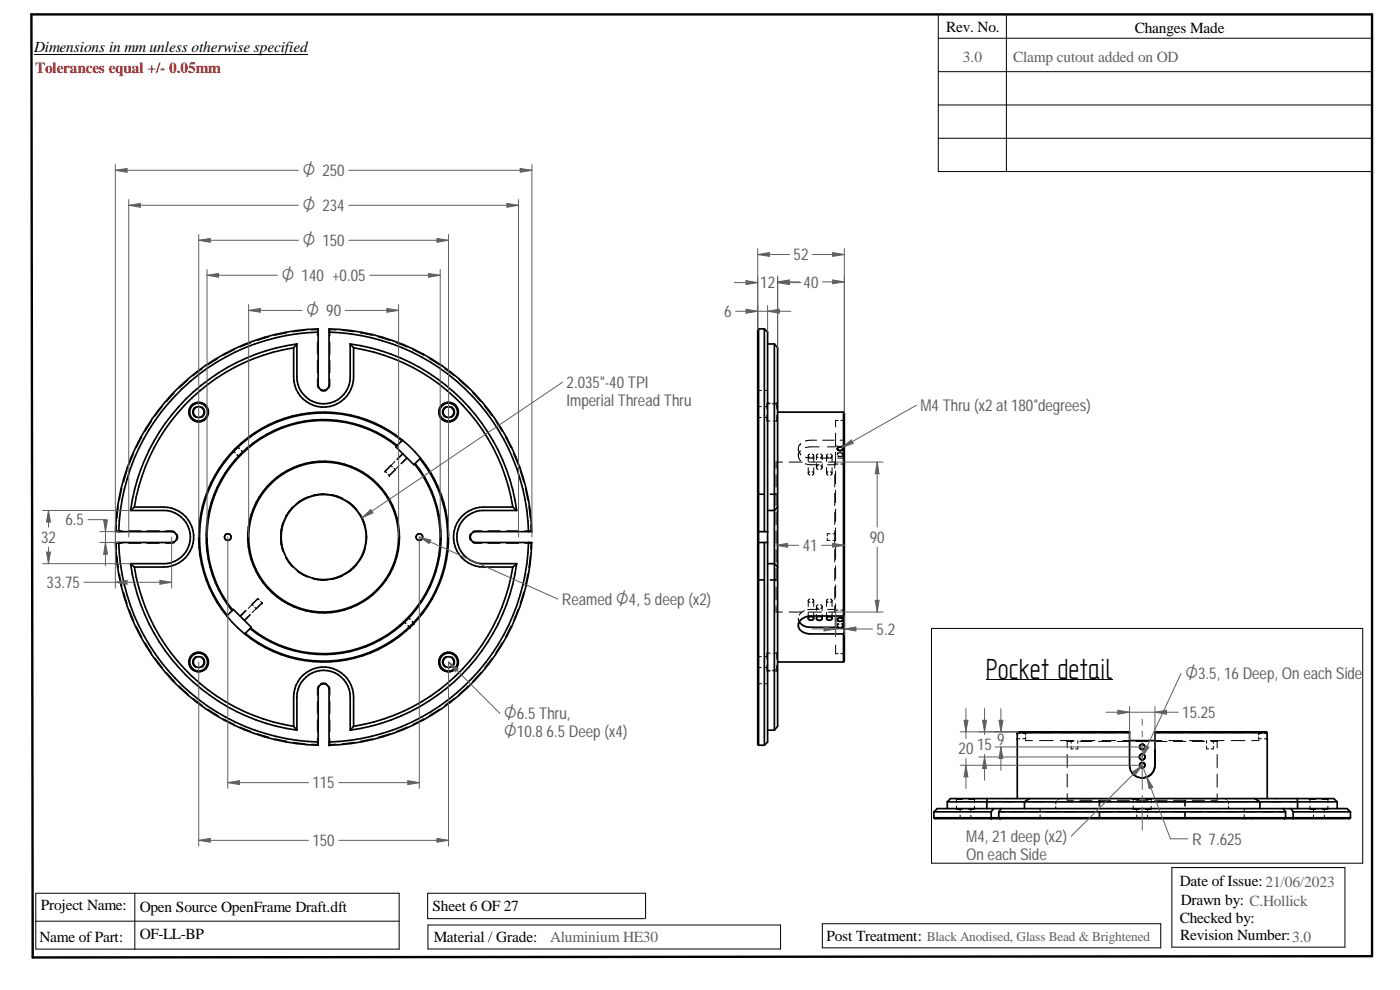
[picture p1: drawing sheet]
<svg xmlns="http://www.w3.org/2000/svg" width="420mm" height="297mm" viewBox="0 0 420 297" stroke-linecap="round" stroke-linejoin="round" font-family="sans-serif">
<path d="M9.4 4.3h402.4v282.6l-402 .4z" fill="none" stroke="#000" stroke-width=".72"/>
<g fill="none" stroke="#000" stroke-width=".3">
<path d="M10.2 16.4h82.2M281.6 11.5h130.2M281.6 4.3v47.2h130.2M302 4.3v47.2M281.6 21.5h130.2M281.6 31.5h130.2M281.6 41.5h130.2M86.1 99.9l-3.6 .7M91.5 99.1l-3.6 .5M95.2 98.9l-1.8 .1M95.2 98.9v1.8M95.3 98.8l-.1 .1"/>
<path d="M95.5 98.7l-.1 .1M98.8 98.7h.1M98.9 98.8l.1 .1M99 98.9v1.9M99 98.9l1.8 .1M102.7 99.1l3.6 .5M108.2 99.9l3.5 .7M52.4 117.8l-2.4 2.7M56.5 114l-2.7 2.5M60.8 110.6l-2.9 2.2M65.4 107.6l-3.1 1.9M70.3 105l-3.3 1.6"/>
<path d="M75.4 102.8l-3.4 1.4M80.6 101.1l-3.4 1.1M95.2 102.6v3.7M95.2 108.2v3.6M95.2 113.7v1.8l.3 .9M96.2 117.1a1.76 1.76 0 0 0 1.8 0M99 102.7v3.6M99 108.2v3.6M99 113.7v1.8l-.3 1M113.5 101.1l3.5 1.1M118.8 102.8l3.4 1.4M123.9 104.9l3.3 1.7"/>
<path d="M128.8 107.6l3.1 1.9M133.4 110.6l2.9 2.2M137.7 114l2.8 2.5M141.8 117.8l2.4 2.7M227.4 117.4h.1M228.5 117.1l-.9 .1M229.5 117.1h.9M40.2 136.1l-1.4 3.3M42.6 131.1l-1.7 3.3M45.5 126.4l-2 3.1M48.8 122l-2.2 2.8M58.7 122a1.92 1.92 0 0 0 0 3.3"/>
<path d="M60.6 122a1.82 1.82 0 0 1 0 3.2M69.9 135.3l.6 .6M70.1 135.2l.5 .6M71.1 136.5l.6 .6M71.2 136.4l.6 .6M71.2 134.1l.6 .6M71.3 133.9l.6 .6M72.4 135.3l.5 .5M72.5 135.1l.6 .6M117.3 139.6l-1.8 1.8M117.4 139.7l-1.8 1.8 .4 .4M118.5 138.5l-1.2 1.2 .5 .4"/>
<path d="M119.7 139.7l-1.1 1.2-.4-.4M120.8 136.1l-1.7 1.7M120.9 136.1l-1.2 1.2M120.9 136.2l-1.7 1.7M122.1 137.3l-1.8 1.8M122.1 137.4l-1.2 1.2M122.2 137.5l-1.7 1.7M133.7 122a1.87 1.87 0 0 0 0 3.3M133.7 122h.1M135.5 122a1.84 1.84 0 0 1 .1 3.2M145.4 121.9l2.2 2.9M148.7 126.4l2 3.1"/>
<path d="M151.6 131.1l1.7 3.2M154 136.1l1.4 3.3M227.4 121.8h.1M227.4 125.5h.1M227.6 122h.9M228.4 125.3h-.8M229.3 125.3h.9M229.4 122h.8M230.2 124.6v1.7h.9M230.4 121.2h.6M231.1 120.9h-.9v1.8M231.7 121.2h.7l.3 .3"/>
<path d="M232.1 126.3h1M232.2 120.9h.9M233 121.8l.4 .3M233.1 120.9v1.8M233.1 124.6v1.7M233.1 126.3l.1 .1M233.2 120.9h-.1M233.3 126.5l.1 .1M233.4 120.7h.1M234.9 138.6h-2v1.9M236.8 138.6h3.9M239.6 134.6v.6l.6 1"/>
<path d="M239.6 136.1a2.27 2.27 0 0 0 .7 2.2M239.6 134.6v.7M240.2 135.3l-.6 1.2M240.2 133.2l-.4 .4-.2 1M240.2 133.2h.1M240.3 136.2h.1M241.8 139.2a8.9 8.9 0 0 0 4.1 .2M241.8 137.2l.8 .2 1.8 .1M242.6 136.7l.4 .5M242.6 136.7v1.8M242.7 138.6h3.9M243 136.3l-.4 .4"/>
<path d="M243.7 136.2l.5 .5M244.2 136.7l-.4 .5M244.2 136.7v1.8M245 136.7l.5 .6M245 136.7v1.2M245 139.1v1.2M245.1 132.1l-3.4 .2M245.5 136.2l-.5 .5M245.5 139.7l-.5 .6M245.8 134.1a9.4 9.4 0 0 0-4.1 .2M246.2 137.5h3.4M246.3 136.2l.4 .5"/>
<path d="M246.3 139.7l.4 .6M246.7 136.7l-.4 .6M246.7 136.7v1.2M246.7 139.1v1.2M246.9 132.1h3.4M248.1 136.7l.4 .5M248.1 136.7v1.8M248.3 134.1h2.5M248.4 139.4h2.4M248.5 136.3l-.4 .4M248.6 138.6h1.9M249.2 136.2l.5 .5"/>
<path d="M249.7 136.7l-.4 .5M249.7 136.7v1.8M250.5 138.6v1.9M250.6 138.6h-.1M250.8 139.2h.7M250.8 133.9h.8M250.8 138.4h.1M250.8 130v3.7M250.8 135.7v3.7M251.3 134.6v.6M251.3 135.8v.6M251.4 137.5h1.8"/>
<path d="M251.4 136.1l.5-.3 .9 .3M251.5 136.8l.6 .2 .7-.2M251.5 136.8h.1M251.6 126.2h-.8v1.9M252.1 132.1h1M252.3 139.2h.8M252.8 136.1h.1M252.8 136.7h.1M252.9 134.6v.6M252.9 135.8v.6M253.2 126.1l-.8 .1M253.2 133.8l-.8 .1"/>
<path d="M253.3 132.2h.1M253.4 137.6h.1M253.4 125.9h.1M253.4 139.1h-.1M253.4 133.6h.1M34.7 159.4v.1M34.9 159.3h-.1M34.9 159.3h1.8M35 157.5l-.1 1.8M35.5 152l-.4 3.6M36.6 146.6l-.8 3.5M38.2 141.2l-1.1 3.5"/>
<path d="M38.6 159.3h3.7M44.1 159.3h3.7M49.7 159.3h1.8l.9 .3M84.9 156.8l-.8 3.4M87.7 152.1l-2 2.9M92.2 149.1l-3.1 1.8M97.5 148.2l-3.5 .3M99.4 148.3l3.4 1.1M104.4 150.4l2.6 2.4M108.2 154.3l1.4 3.2M110 159.3v3.6M115.5 141.4h.1"/>
<path d="M115.6 141.4h.1M116.4 142.3l.4 .3M116.8 142.6h.1M116.9 142.7h.1M118.5 140.9l-1.7 1.7M118.7 141l-1.8 1.7M144.6 159.3h-1.9l-.9 .2M146.5 159.3h3.6M152 159.3h3.6M156.1 141.2l1 3.5M157.6 159.3h1.7M157.6 146.5l.8 3.6"/>
<path d="M158.7 151.9l.4 3.6M159.2 157.4l.1 1.9M159.3 159.3h.1M159.6 159.5h.1M227.4 148.1l.1 .1M227.4 148.2h1.8M227.6 148.3l1.8 .1M231.1 148.2h1.8M231.2 148.4h1.7M232.9 142.5v3.6M232.9 148v3.8M232.9 153.7v3.7"/>
<path d="M232.9 159.3v3.7M242.6 142.1l.4 .4M242.6 140.3v1.8M243 141.6l-.4 .5M243.7 141.6l.5 .5M244.2 142.1l-.4 .4M244.2 140.3v1.8M245 140.3l.5 .5M246.7 140.3l-.4 .5M248.1 142.1l.4 .4M248.1 140.3v1.8M248.5 141.6l-.4 .5"/>
<path d="M249.2 141.6l.5 .5M249.7 142.1l-.4 .4M249.7 140.3v1.8M250.5 142.4v3.7M250.5 148v3.7M250.5 153.6v3.8M250.5 159.3v3.7M250.8 141.4v3.7M250.8 147.1v3.7M250.8 152.7v3.8M250.8 158.4v3.8M34.7 162.8v.1"/>
<path d="M34.8 163h.1M34.9 163h1.8M34.9 163l.1 1.8M35.1 166.8l.5 3.5M35.9 172.2l.7 3.6M37.1 177.6l1.1 3.5M38.6 163h3.6M44.1 163h3.7M52.4 162.8l-.9 .2h-1.9M53.1 160.2a1.76 1.76 0 0 1 0 1.9M77.3 179.5l-1.7 1.8M77.4 179.6h.1"/>
<path d="M77.5 179.7l.3 .3M77.5 179.7l-1.8 1.7M77.5 179.7h.1M84.1 162.1l.8 3.5M84.7 164.5a12.9 12.9 0 0 1 11.3-16.2 12.9 12.9 0 0 1 14 14 12.9 12.9 0 0 1-16.2 11.3M85.7 167.3l2.1 2.9M89.1 171.4l3.1 1.8M94 173.7l3.6 .4M102.8 172.8l-1.7 .7-1.7 .4M107 169.5l-2.6 2.4M109.6 164.7l-1.4 3.3M141.1 160.2a1.76 1.76 0 0 0 0 1.9"/>
<path d="M141.8 162.7l.9 .3h1.9M146.4 163h3.7M152 163h3.6M157.1 177.5l-1 3.6M157.5 163h1.8M158.4 172.2l-.8 3.5M159.1 166.7l-.4 3.6M159.3 163l-.1 1.8M159.4 162.9l-.1 .1M159.6 162.8h.1M229.2 174.1l-1.8 .1M229.4 173.9l-1.8 .1"/>
<path d="M231.1 174.1h1.8M231.1 173.9h1.8M232.9 164.9v3.8M232.9 170.6v3.7M232.9 176.2v3.7M243 179.7l-.4 .5M243.7 179.7l.5 .5M248.3 161.5v.6h.8M248.5 179.7l-.4 .5M249.1 160.1h-.8v.7M249.2 179.7l.5 .5M250 162.1h.8"/>
<path d="M250 160.1h.8M250.5 164.9v3.7M250.5 170.5v3.7M250.5 176.1v3.7M250.8 164.1v3.8M250.8 169.8v3.8M250.8 175.5v3.7M38.8 182.9l1.4 3.3M40.9 188l1.7 3.2M43.5 192.8l2 3.1M46.6 197.4l2.2 3M58.7 197h.1"/>
<path d="M58.7 197a1.92 1.92 0 0 0 0 3.3M60.6 197.1a1.84 1.84 0 0 1 0 3.1M73.3 183.7l-1.2 1.2M73.7 183.1l-1.7 1.7M73.9 183.2l-1.7 1.8M75 184.4l-1.6 1.7M75.2 184.5l-1.8 1.7M76 181.8l-.4-.4-1.1 1.1M76.5 182.2l.4 .4M78.2 180.4l.4 .4M78.6 180.8l-2.9 3M78.6 180.8h.1"/>
<path d="M78.7 180.9h.1M78.7 180.9l-1.7 1.8M121.1 186.6l.6 .6M121.3 186.4l.6 .6M122.4 187.8l.5 .5M122.4 185.3l.6 .6M122.5 187.6l.6 .6M122.5 185.2l.6 .6M123.6 186.5l.6 .6M123.8 186.4l.5 .5M133.7 197a1.87 1.87 0 0 0 0 3.3M133.7 197h.1"/>
<path d="M135.6 197.1a1.89 1.89 0 0 1 0 3.1M147.7 197.4l-2.3 2.9M150.7 192.8l-2 3.1M153.3 187.9l-1.7 3.3M155.4 182.8l-1.3 3.4M227.4 196.8l.1 .1M227.6 197h.9M229.4 197h.8M230.2 199.6v1.7h.9M231.1 196h-.9v1.7M232.2 196h.9M232.9 181.8v1.8h1.9"/>
<path d="M233.1 196v1.7M233.1 199.6v1.7M233.2 195.9l-.1 .1M233.4 195.7h.1M236.8 183.6h3.9M239.6 185.6l.3 1M239.6 185.5v.7M239.6 186.9v.8M241.4 183.3l-1 .5-.6 .8M242.6 180.2l.4 .5M242.6 180.2v1.7M242.6 183.8v1.7"/>
<path d="M242.7 183.6h3.9M244.2 180.2l-.4 .5M244.2 180.2v1.8M244.2 183.8v1.7M245 182l.5 .5M245 182v1.1M245 184.4v1.1M245.5 181.5l-.5 .5M245.9 182.8l-3.5 .2M246.3 181.4l.4 .6M246.7 182l-.4 .5M246.7 182v1.2"/>
<path d="M246.7 184.4v1.1M248.1 180.2l.4 .5M248.1 180.2v1.7M248.1 183.8v1.7M248.4 182.8h2.4M248.6 183.6h1.9M249.7 180.2l-.4 .5M249.7 180.2v1.8M249.7 183.8v1.7M250.5 183.6l.1 .1M250.5 181.8v1.8M250.7 183.8l.1 .1"/>
<path d="M250.8 181.2v2.4M250.8 184.3v.5M250.8 188.4v2.6M250.8 193.6v2.5h.7M250.8 183h.7M251.3 185.9v.5M251.3 187.1v.6M251.3 187.7l.4 .5M251.3 187.7h.1M251.7 187.2l-.4 .4M251.7 187.2h.1M251.8 188.2h.1"/>
<path d="M252.3 183h.8M252.3 196.1l.9 .1M252.5 188.2h.1M252.5 187.2l.4 .2v.4l-.4 .4M252.9 185.9v.6M252.9 187.1v.6M253.1 188.4v.6M253.1 189.7v.5M253.3 196.3l.1 .1M253.3 183.2h.1M50 201.8l2.5 2.7M53.8 205.8l2.7 2.5"/>
<path d="M57.9 209.5l2.9 2.2M62.4 212.8l3.1 1.9M67.1 215.6l3.2 1.7M72 218.1l3.4 1.4M95.2 210.4v3.7M95.2 216v3.6M95.5 205.8l-.3 1v1.8M98 205.1a1.76 1.76 0 0 0-1.8 0M98.8 205.9l.2 .9v1.8M99 210.5v3.6M99 216v3.7M122.2 218.1l-3.3 1.4"/>
<path d="M127.2 215.6l-3.3 1.7M131.9 212.8l-3.1 1.9M136.3 209.5l-2.9 2.2M140.5 205.8l-2.7 2.5M144.3 201.8l-2.5 2.7M227.4 204.9l.1 .1M227.4 200.4v.1M227.6 205.1h.9M228.4 200.3l-.8 .1M229.3 200.3h.9M229.5 205.1h.9M230.4 201.1h.6"/>
<path d="M232.1 201.3h1M232.7 200.8l-.3 .3h-.6M233.1 201.3l.1 .1M233.3 201.5l.1 .1M233.4 200.2l-.3 .2M411.8 213.6v36.4M77.2 220.1l3.5 1M82.5 221.7l3.6 .7M88 222.7l3.6 .4M93.5 223.3l1.7 .1M95.2 223.4h.1M95.2 221.5v1.9"/>
<path d="M95.4 223.5l.1 .1M98.8 223.6h.1M99 223.4h-.1M99 221.6v1.8M100.8 223.3l-1.8 .1M106.3 222.7l-3.6 .4M111.7 221.7l-3.5 .7M117.1 220.1l-3.5 1M9.8 271.3v16M10.7 276.4h109.1M10.7 268h109.1v16.8h-109.1zM40.5 268v16.8"/>
<path d="M128.4 277.5h105.9v7.2h-105.9zM193.4 275.6h-65.1v-7.6h65.4v7.6M246.8 277.2h101.5v7.2h-101.5zM351.7 260.3h51.9v23.9h-51.9z"/>
</g>
<g fill="none" stroke="#000" stroke-width=".51">
<path d="M95.5 99.7a61.5 61.5 0 0 0-59.9 59.8M98.8 99.7a61.6 61.6 0 0 1 59.8 59.8M227.7 98.7v124.9M227.7 98.7l-.3 .2v124.5l.3 .2M227.7 98.7h1.7M229.4 98.7l1 1v122.9l-1 1M229.4 98.7v60.8M51.8 118.1a62.6 62.6 0 0 1 43.7-19.4v16.8a1.63 1.63 0 0 0 1.6 1.6 1.63 1.63 0 0 0 1.7-1.6v-16.8a62.5 62.5 0 0 1 60.8 60.8h-16.9a1.63 1.63 0 0 0-1.6 1.6 1.63 1.63 0 0 0 1.6 1.7h16.9a62.5 62.5 0 0 1-60.8 60.8v-16.8a1.63 1.63 0 0 0-1.7-1.7 1.63 1.63 0 0 0-1.6 1.7v16.8a62.5 62.5 0 0 1-60.8-60.8h16.8a1.63 1.63 0 0 0 1.6-1.7 1.63 1.63 0 0 0-1.6-1.6h-16.8a62.4 62.4 0 0 1 17.1-41.4zM88.1 104.4a57.5 57.5 0 0 0-47.8 47.7M88.1 104.4v8.8a9 9 0 0 0 9 9 9 9 0 0 0 9-9v-8.8M89.1 103.2a58.3 58.3 0 0 0-49.9 50M89.1 103.2v10a8 8 0 0 0 8 8 8 8 0 0 0 8-8v-10"/>
<path d="M89.1 103.2l-1 1.2M105.1 103.2a58.4 58.4 0 0 1 50 50M105.1 103.2l1 1.2M106.1 104.4a57.5 57.5 0 0 1 47.8 47.7M230.4 103.2h2M232.4 103.2l1 1.2v113.5l-1 1.2M232.4 103.2v115.9M119 133.9a35 35 0 0 0-46.6 2.5 35 35 0 0 0-2.6 46.6M119 133.9l-.2 .2 5.4 5.3 .2-.2M119.2 133.6a35.3 35.3 0 0 0-47 2.6 35.3 35.3 0 0 0-2.6 47M119.2 133.6l-.2 .3M120.6 132.2a37.3 37.3 0 0 0-49.8 2.6 37.3 37.3 0 0 0-2.6 49.9"/>
<path d="M120.6 132.2l-1.4 1.4M120.8 132.1a37.5 37.5 0 0 0-50.2 2.5 37.5 37.5 0 0 0-2.5 50.2M120.8 132.1l-.2 .1M120.8 132.1l1.9 1.6 3.5 3.8M124.4 139.2a35 35 0 0 1-2.5 46.7 35 35 0 0 1-46.7 2.5M124.6 139.1a35.2 35.2 0 0 1-2.6 47 35.2 35.2 0 0 1-47 2.5M126 137.6a37.3 37.3 0 0 1-2.5 49.9 37.3 37.3 0 0 1-49.9 2.5M126.2 137.5a37.5 37.5 0 0 1-2.6 50.2 37.5 37.5 0 0 1-50.2 2.5M126.2 137.5l-1.8 1.7M233.4 123.7h19.7M251.5 134.2a.72 .72 0 0 1 1-.1 .72 .72 0 0 1 .2 .9 .72 .72 0 0 1-.9 .2 .72 .72 0 0 1-.3-1zM253.1 123.7v64.7"/>
<path d="M253.1 123.7l.3 .2v74.5l-.3 .2M39.2 153.2h9.9a8 8 0 0 1 8 7.9 8 8 0 0 1-8 8h-9.9M40.3 152.1l-1.1 1.1M40.3 152.1h8.8a9 9 0 0 1 9 9 9 9 0 0 1-9 9h-8.8M153.9 152.1l1.2 1.1M153.9 152.1h-8.8a9 9 0 0 0-9 9 9 9 0 0 0 9 9h8.8M155.1 153.2h-10a8 8 0 0 0-8 7.9 8 8 0 0 0 8 8h10M227.4 159.3l.3 .2h2.7M233.4 152.1l-1 1.1h-2M35.6 162.8a61.6 61.6 0 0 0 59.9 59.8M39.2 169.1a58.3 58.3 0 0 0 49.9 50M39.2 169.1l1.1 1"/>
<path d="M40.3 170.1a57.5 57.5 0 0 0 47.8 47.8M153.9 170.1a57.5 57.5 0 0 1-47.8 47.8M155.1 169.1l-1.2 1M155.1 169.1a58.4 58.4 0 0 1-50 50M158.6 162.8a61.6 61.6 0 0 1-59.8 59.8M229.4 162.8v60.8M230.4 162.8h-2.7l-.3 .2M230.4 169.1h2l1 1M68.1 184.8l3.4 3.8 1.9 1.6M68.2 184.7l-.1 .1M69.6 183.2l-1.4 1.5M69.8 183l.2-.2 5.4 5.4-2 2"/>
<path d="M69.8 183l-.2 .2M233.4 198.6h19.7M239.8 186.6a2.39 2.39 0 0 0 2.1 3.4l11.2 .2M239.9 186.6a4 4 0 0 0 3.5 1.6h7.4M242.6 185.3l.6-.3a.67 .67 0 0 1 .7 .1 .67 .67 0 0 1 .2 .7l-.9 .3-.6-.3zM245.1 185.3a.86 .86 0 0 1 1-.4 .86 .86 0 0 1 .6 .9 .86 .86 0 0 1-1 .3 .86 .86 0 0 1-.6-.8zM248.1 185.3l.6-.3a.69 .69 0 0 1 .7 .1 .69 .69 0 0 1 .2 .7l-.9 .3-.6-.3zM250.8 184.8v3.6h2.3M251.4 185.6a.73 .73 0 0 1 1-.3 .73 .73 0 0 1 .4 .9 .74 .74 0 0 1-1 .3 .74 .74 0 0 1-.4-.9zM253.1 190.2v8.4M253.1 188.4l.3 .2M253.4 184.7l-.3 .1h-9.7a4.2 4.2 0 0 0-3.6 1.8"/>
<path d="M253.4 190l-.3 .2M88.1 217.9l1 1.2M105.1 219.1v-10a8 8 0 0 0-8-8 8 8 0 0 0-8 8v10M106.1 217.9v-8.8a9 9 0 0 0-9-9 9 9 0 0 0-9 9v8.8M106.1 217.9l-1 1.2M230.4 219.1h2M227.7 223.6h1.7"/>
<circle cx="59.6" cy="123.6" r="2.95"/>
<circle cx="59.6" cy="123.6" r="2.7"/>
<circle cx="59.6" cy="123.6" r="1.63"/>
<circle cx="134.6" cy="123.6" r="2.96"/>
<circle cx="134.6" cy="123.6" r="1.64"/>
<circle cx="134.6" cy="123.6" r="2.7"/>
<circle cx="68.4" cy="161.1" r="1.01"/>
<circle cx="97.1" cy="161.1" r="22.5"/>
<circle cx="97.1" cy="161.1" r="22.8"/>
<circle cx="97.1" cy="161.1" r="12.8"/>
<circle cx="125.9" cy="161.1" r="1"/>
<circle cx="59.6" cy="198.6" r="2.7"/>
<circle cx="59.6" cy="198.6" r="2.95"/>
<circle cx="59.6" cy="198.7" r="1.63"/>
<circle cx="134.6" cy="198.7" r="1.63"/>
<circle cx="134.6" cy="198.6" r="2.7"/>
<circle cx="134.6" cy="198.6" r="2.94"/>
</g>
<g fill="#000">
<circle cx="70.1" cy="135.2" r=".25"/>
<circle cx="71.2" cy="134.1" r=".25"/>
<circle cx="251.3" cy="134.6" r=".25"/>
<circle cx="123.1" cy="188.2" r=".25"/>
<circle cx="124.2" cy="187.1" r=".25"/>
</g>
<path d="M34.6 49.4v111.7M156.1 50.5l3.5 .6-3.5 .6zM159.6 49.4v111.7" fill="none" stroke="#606060" stroke-width=".3"/>
<path d="M156.1 50.5l3.5 .6-3.5 .6z" fill="#606060"/>
<path d="M34.6 51.1l3.5-.6v1.2z" fill="none" stroke="#606060" stroke-width=".3"/>
<path d="M34.6 51.1l3.5-.6v1.2z" fill="#606060"/>
<path d="M34.6 51.1h55M38.6 59.9v101.2M104.7 51.1h54.9M155.6 59.9v101.2M152.1 61l3.5 .6-3.5 .6z" fill="none" stroke="#606060" stroke-width=".3"/>
<path d="M152.1 61l3.5 .6-3.5 .6z" fill="#606060"/>
<path d="M38.6 61.6l3.5-.6v1.2z" fill="none" stroke="#606060" stroke-width=".3"/>
<path d="M38.6 61.6l3.5-.6v1.2z" fill="#606060"/>
<path d="M38.6 61.6h51M59.6 70.4v90.7M104.7 61.6h50.9M131.1 71.5l3.5 .6-3.5 .6zM134.6 70.4v90.7" fill="none" stroke="#606060" stroke-width=".3"/>
<path d="M131.1 71.5l3.5 .6-3.5 .6z" fill="#606060"/>
<path d="M59.6 72.1l3.5-.6v1.2z" fill="none" stroke="#606060" stroke-width=".3"/>
<path d="M59.6 72.1l3.5-.6v1.2z" fill="#606060"/>
<path d="M59.6 72.1h30M104.7 72.1h29.9M62.1 80.9v80.2M128.6 82l3.5 .6-3.5 .6zM132.1 80.9v80.2" fill="none" stroke="#606060" stroke-width=".3"/>
<path d="M128.6 82l3.5 .6-3.5 .6z" fill="#606060"/>
<path d="M62.1 82.6l3.5-.6v1.2z" fill="none" stroke="#606060" stroke-width=".3"/>
<path d="M62.1 82.6l3.5-.6v1.2z" fill="#606060"/>
<path d="M62.1 82.6h21.2M74.6 91.4v69.7M110.9 82.6h21.2M116.1 92.5l3.5 .6-3.5 .6zM119.6 91.4v69.7" fill="none" stroke="#606060" stroke-width=".3"/>
<path d="M116.1 92.5l3.5 .6-3.5 .6z" fill="#606060"/>
<path d="M74.6 93.1l3.5-.6v1.2z" fill="none" stroke="#606060" stroke-width=".3"/>
<path d="M74.6 93.1l3.5-.6v1.2z" fill="#606060"/>
<path d="M74.6 93.1h16.1M103.6 93.1h16M59.6 198.6v55.3M134.6 198.6v55.3M59.6 252.1l3.5-.6v1.2z" fill="none" stroke="#606060" stroke-width=".3"/>
<path d="M59.6 252.1l3.5-.6v1.2z" fill="#606060"/>
<path d="M131.1 251.5l3.5 .6-3.5 .6z" fill="none" stroke="#606060" stroke-width=".3"/>
<path d="M131.1 251.5l3.5 .6-3.5 .6z" fill="#606060"/>
<path d="M34.7 159.5v3.4M34.6 161.1v15.3M48 174.1l3.5 .6-3.5 .6zM51.5 161.1v15.3M59.6 252.1h33M101.7 252.1h32.9" fill="none" stroke="#606060" stroke-width=".3"/>
<path d="M48 174.1l3.5 .6-3.5 .6z" fill="#606060"/>
<path d="M34.6 174.7l3.5-.6v1.2z" fill="none" stroke="#606060" stroke-width=".3"/>
<path d="M34.6 174.7l3.5-.6v1.2z" fill="#606060"/>
<path d="M26.4 155.9h5.3M29.9 159.5h5.7M31.1 156h1.1l-.5 3.5zM25.2 174.7h26.3M29.9 162.8h5.7" fill="none" stroke="#606060" stroke-width=".3"/>
<path d="M31.1 156h1.1l-.5 3.5z" fill="#606060"/>
<path d="M31.7 162.8l.5 3.5h-1.1z" fill="none" stroke="#606060" stroke-width=".3"/>
<path d="M31.7 162.8l.5 3.5h-1.1z" fill="#606060"/>
<path d="M12.8 153.2h26.4M14.6 153.2l.5 3.4h-1.1zM31.7 155.9v13.9M12.8 169.1h26.4" fill="none" stroke="#606060" stroke-width=".3"/>
<path d="M14.6 153.2l.5 3.4h-1.1z" fill="#606060"/>
<path d="M14 165.7h1.1l-.5 3.4z" fill="none" stroke="#606060" stroke-width=".3"/>
<path d="M14 165.7h1.1l-.5 3.4z" fill="#606060"/>
<path d="M14.6 153.2v5M14.6 164.1v5M68.4 161.1v75.5M125.8 161.1v75.5M68.4 234.8l3.5-.6v1.2z" fill="none" stroke="#606060" stroke-width=".3"/>
<path d="M68.4 234.8l3.5-.6v1.2z" fill="#606060"/>
<path d="M122.4 234.2l3.4 .6-3.4 .6z" fill="none" stroke="#606060" stroke-width=".3"/>
<path d="M122.4 234.2l3.4 .6-3.4 .6z" fill="#606060"/>
<path d="M223.9 92.8l3.5 .6-3.5 .6zM227.4 91.7v7.2M230.4 91.7v8M68.4 234.8h24.2M101.7 234.8h24.1" fill="none" stroke="#606060" stroke-width=".3"/>
<path d="M223.9 92.8l3.5 .6-3.5 .6z" fill="#606060"/>
<path d="M230.4 93.4l3.5-.6v1.2z" fill="none" stroke="#606060" stroke-width=".3"/>
<path d="M230.4 93.4l3.5-.6v1.2z" fill="#606060"/>
<path d="M220.8 93.4h16.6M223.9 84.2l3.5 .6-3.5 .6zM227.4 83v15.9M233.4 83v21.4" fill="none" stroke="#606060" stroke-width=".3"/>
<path d="M223.9 84.2l3.5 .6-3.5 .6z" fill="#606060"/>
<path d="M233.4 84.8l3.5-.6v1.2z" fill="none" stroke="#606060" stroke-width=".3"/>
<path d="M233.4 84.8l3.5-.6v1.2z" fill="#606060"/>
<path d="M227.4 76.4l3.5-.6v1.1zM227.4 74.6v24.3M253.4 74.6v49.3M220.4 84.8h7M233.4 84.8h7" fill="none" stroke="#606060" stroke-width=".3"/>
<path d="M227.4 76.4l3.5-.6v1.1z" fill="#606060"/>
<path d="M249.9 75.8l3.5 .6-3.5 .5z" fill="none" stroke="#606060" stroke-width=".3"/>
<path d="M249.9 75.8l3.5 .6-3.5 .5z" fill="#606060"/>
<path d="M227.4 76.4h9.5M243.8 76.4h9.6M233.4 82.8v21.6M233.4 84.6l3.5-.6v1.1zM253.4 82.8v41.1" fill="none" stroke="#606060" stroke-width=".3"/>
<path d="M233.4 84.6l3.5-.6v1.1z" fill="#606060"/>
<path d="M249.9 84l3.5 .6-3.5 .5z" fill="none" stroke="#606060" stroke-width=".3"/>
<path d="M249.9 84l3.5 .6-3.5 .5z" fill="#606060"/>
<path d="M233.4 84.6h6.5M246.8 84.6h6.6M247.3 188.1l3.5 .6-3.5 .6zM250.8 183v7.5M253.4 184.7v5.8" fill="none" stroke="#606060" stroke-width=".3"/>
<path d="M247.3 188.1l3.5 .6-3.5 .6z" fill="#606060"/>
<path d="M253.4 188.7l3.5-.6v1.2z" fill="none" stroke="#606060" stroke-width=".3"/>
<path d="M253.4 188.7l3.5-.6v1.2z" fill="#606060"/>
<path d="M250.5 138.6h14.5M243.8 188.7h18.1M250.5 183.6h14.5M262.7 180.1h1.1l-.5 3.5z" fill="none" stroke="#606060" stroke-width=".3"/>
<path d="M262.7 180.1h1.1l-.5 3.5z" fill="#606060"/>
<path d="M263.3 138.6l.5 3.6h-1.1z" fill="none" stroke="#606060" stroke-width=".3"/>
<path d="M263.3 138.6l.5 3.6h-1.1z" fill="#606060"/>
<path d="M263.3 138.6v19.6M249.9 163l3.5 .6-3.5 .6zM263.3 164.1v19.5" fill="none" stroke="#606060" stroke-width=".3"/>
<path d="M249.9 163l3.5 .6-3.5 .6z" fill="#606060"/>
<path d="M232.9 163.6l3.5-.6v1.2z" fill="none" stroke="#606060" stroke-width=".3"/>
<path d="M232.9 163.6l3.5-.6v1.2z" fill="#606060"/>
<path d="M168.8 114.7l-60.1 40.7M232.9 163.6h6.8M246.6 163.6h6.8" fill="none" stroke="#606060" stroke-width=".3"/>
<path d="M108.7 155.4l2.5-2.5 .7 1z" fill="#606060"/>
<path d="M108.7 155.4l2.5-2.5 .7 1zM134.6 198.6l15.4 15.4" fill="none" stroke="#606060" stroke-width=".3"/>
<path d="M134.6 198.6l2.9 2.1-.8 .8z" fill="#606060"/>
<path d="M125.8 161.1l41.6 18.6M134.6 198.6l2.9 2.1-.8 .8z" fill="none" stroke="#606060" stroke-width=".3"/>
<path d="M125.8 161.1l3.5 1-.5 1z" fill="#606060"/>
<path d="M275 121.6l-22.3 12.6M125.8 161.1l3.5 1-.5 1z" fill="none" stroke="#606060" stroke-width=".3"/>
<path d="M252.7 134.2l2.8-2.2 .6 1z" fill="#606060"/>
<path d="M252.7 134.2l2.8-2.2 .6 1zM335.5 213.1l3.5 .6-3.5 .6zM339 212v10.2M346.6 212v12.7" fill="none" stroke="#606060" stroke-width=".3"/>
<g fill="none" stroke="#000" stroke-width=".3">
<path d="M307.7 219.8h.1M307.8 219.8h2M307.8 219.8h.1M307.8 220v.6M309.7 219.6l-2.1 .1M311.8 219.6h4.1M311.9 219.8h4.1M318.1 219.6h4.1M318.2 219.8h4.1M324.3 219.6h4.2M324.4 219.8h4.1M330.7 219.8h4.1"/>
<path d="M330.7 219.6h4.1M336.9 219.8h2.1M336.9 219.6h2.1M339 219.8v.8M339 219.6h.1M339 219.8h.1M346.6 219.8h.1M346.6 219.8h2.1M348.6 219.6l-2 .1M350.8 219.8h4.1M350.8 219.6h4.2M357 219.8h4.2"/>
<path d="M357.1 219.6h4.1M363.3 219.8h4.1M363.4 219.6h4.1M369.5 219.8h4.1M369.6 219.6h4.2M375.7 219.8h2.1M376 219.6l1.9 .1M377.8 219.8v.1M377.9 219.8h-.1M286.8 239.6h.1M287 239.8l.1 .1M287.1 239.9v.9"/>
<path d="M287.1 239.9h1.8M290.7 239.9h1.8M292.5 239.9v.9M292.5 239.8v.1M292.7 239.6l-.1 .1M296.3 239.6l-.1 .3M305.3 221.7h.8M305.3 220h.8M305.3 220h.1M305.3 220.1h.1M306.9 221.7h.9M307 220h.8"/>
<path d="M307.8 222v.2h2.1M307.8 221.1v.7M310.7 239.6h-1.7l-.5 .3M312 222.2h4.1M312.5 239.6h3.5M317.7 239.6l-.2 .3M318.3 222.2h4.1M320 222.2l.1 .1M320.2 222.4l.1 .1M320.3 238.1v2h1.8M320.3 222.5v1.9M320.3 226.4v3.9"/>
<path d="M320.3 232.2v3.9M320.3 222.5h1.8M321.5 223.9v.8h.6M321.5 222.2v.8M323.5 223.9v.8h-.7M323.5 222.2v.8M324.1 222.5h3.6M324.5 222.2h4.1M329.7 222.5h3.7M330.7 222.2h4.1M335.3 222.5h3.7M337 222.2h2"/>
<path d="M339 227.1l.2 3.5M339 221.4v3.2M339.6 231.7l.7 .8 .9 .6M339.8 239.6h.1M340 239.8l.1 .1M340.1 239.9v.9M340.1 239.9h1.8M340.9 222.5h3.7M342 226.8l.1 .8M342 229.3l.2 .8M342 223.8l.2 .8M342.3 226.4h.1"/>
<path d="M342.3 228.9h.1M342.3 223.4h.1M342.5 227.9h.1M342.5 230.3l.4 .1M342.5 224.8l.4 .1M342.5 227.9l.4 .1M342.6 228.8l-.3 .1M342.6 223.3l-.3 .1M342.6 226.2l-.3 .2M343.4 233.3l-1.1 .1M343.7 239.9h1.8M345.5 239.9v.9"/>
<path d="M345.6 239.8l-.1 .1M345.7 239.6l-.1 .1M346.5 222.5h3.8M346.6 222.2h2M350.8 222.2h4.1M352.2 222.5h3.7M357 222.2h4.1M357.8 222.5h3.7M362.1 223.9v.8h.6M362.1 222.2v.8M363.3 222.2h4.1M363.4 222.5h1.9"/>
<path d="M364.1 223.9v.8h-.6M364.1 222.2v.8M365.3 238.2v1.9h-1.9M365.3 222.5v1.9M365.3 226.4v3.9M365.3 232.3v3.9M365.3 222.4v.1M365.5 222.2v.1M369.4 239.6h-1.7l.3 .3M369.5 222.2h4.1M371.3 239.6h3.4M376.5 239.6l.6 .3"/>
<path d="M377.8 220h.1M377.8 222.1l-2.1 .1M377.8 220v.6M377.8 221.1v.7M377.8 221.7h.8M377.8 220h.8M379.5 221.7h.8M379.5 220h.8M389.3 239.6v.3M392.9 239.6h.1M393.1 239.8v.1M393.1 239.9v.9"/>
<path d="M393.1 239.9h1.8M396.7 239.9h1.8M398.5 239.9v.9M398.6 239.8l-.1 .1M398.8 239.6l-.1 .1M287.1 241.9v1h1.8M288 245.5l-.1 .1M288.2 245.4h1M288.2 242.9v.7M288.2 244.5v.9M288.2 245.4h-.1M290.4 245.4h1"/>
<path d="M291.4 242.9v.8M291.4 244.6v.8M291.4 245.4h.1M291.6 245.5v.1M292.5 241.9v1h-1.8M296.2 240.3v.3h2.3M297.5 245.6h.1M297.7 243.3l-.2 .3M298.2 242.6l-.3 .4M298.2 245.4h-.7M299 245.4h.8M300 245.5l.1 .1"/>
<path d="M300 243.2l-.2 .4h1.7M300.1 245.6h.1M300.5 242.6l-.2 .3M300.9 240.6h3.7M303.3 243.6h3.6M306.1 240.6h2M308 240.3l-.5 .3M308.7 243.6h3.6M309.2 245.6h1.1M309.4 242.6h.8M309.4 245.4h.8M309.9 240.6h3.4"/>
<path d="M311.2 242.6h1v.9M311.2 245.4h2.4M312.2 244.5v.9M312.4 245.5l-1 .1M314.1 243.6h3.6M314.5 240.6h2.4M315.5 245.4h3.7M316.9 240.6v.7M316.9 242v.6M317.2 240.3l-.3 .3M318.3 240.6h3.7M319.5 243.6h3.5"/>
<path d="M321.1 245.4h3.8M323.9 240.6h3.7M324.1 240.1h3.6M324.9 243.6h3.5M329.6 240.6h3.7M329.7 240.1h3.7M329.9 240.1v1.8M329.9 243.8v1.7M329.9 245.5l-.1 .1M330.1 240.1v1.7M330.1 243.6l-.1 1.8M330.2 243.6h3.6"/>
<path d="M332.1 245.4h-5.3M332.5 245.4h20.7M335.3 240.6h3.7M335.3 240.1h3.7M335.6 243.6h3.6M340.1 241.9v1h1.8M340.9 240.1h3.7M340.9 240.6h3.7M341 243.6h3.5M341 245.5l-.1 .1M341.2 242.9v.7M341.2 244.5v.9"/>
<path d="M341.2 245.4h.1M344.4 242.9v.8M344.4 244.6l.1 .8M344.6 245.5l.1 .1M345.5 241.9v1h-1.8M346.4 243.6h3.5M346.5 240.1h3.8M346.6 240.6h3.7M351.7 243.6h3.6M352.2 240.1h3.7M352.2 240.6h3.7M353.4 245.4h5.4"/>
<path d="M355.5 240.1v1.8M355.5 243.6l.1 1.8M355.7 240.1v1.8M355.7 243.8v1.7M355.8 245.5v.1M357.2 243.6h3.5M357.8 240.1h3.7M357.9 240.6h3.7M360.8 245.4h3.7M362.5 243.6h3.5M363.5 240.6h3.8M366.4 245.4h3.8"/>
<path d="M367.9 243.6h3.5M368.4 240.3l.3 .3M368.7 240.6h5.9M368.7 240.6v.6M368.7 241.9v.7M372.1 245.4h2.2M373.2 245.5l1.1 .1M373.3 243.6h3.5M373.4 244.4v1M373.4 245.4h.1M374.3 242.6h-.9v.9M375.3 242.6h.9"/>
<path d="M375.3 245.4h.9M375.4 245.6h1M376.4 240.6h3.1M377.6 240.3l.5 .3M378.7 243.6h3.5M380.9 240.6h3.8M385.1 242.6l.2 .4M385.5 245.6h.1M385.6 245.5l-.1 .1M385.6 243.3l.2 .3h-1.8M386.6 245.4h-.9M387.4 245.4h.7"/>
<path d="M387.4 242.6l.2 .3M387.9 243.2l.2 .4M388.1 245.4h.1M388.1 245.5v.1M389.4 240.3v.3h-2.3M393.1 241.9v1h1.8M394 245.5l-.1 .1M394.2 245.4h1.1M394.2 242.9v.7M394.2 244.5v.9M394.2 245.4h.1M396.4 245.4h1.1"/>
<path d="M397.5 242.9v.8M397.5 244.6v.8M397.5 245.4h.1M397.6 245.5l.1 .1M398.5 241.9v1h-1.8"/>
</g>
<g fill="#000">
<circle cx="305.3" cy="221.6" r=".25"/>
<circle cx="305.3" cy="221.7" r=".25"/>
<circle cx="305.3" cy="220" r=".25"/>
<circle cx="380.3" cy="221.7" r=".25"/>
<circle cx="380.3" cy="220" r=".25"/>
</g>
<g fill="none" stroke="#000" stroke-width=".51">
<path d="M305.3 219.8v.3M305.3 219.8h33.7M305.3 219.8l.3-.2h33.4v10a3.8 3.8 0 0 0 3.8 3.8 3.8 3.8 0 0 0 3.8-3.8M346.6 219.6v10M346.6 219.6h33.5l.2 .2M346.6 219.6v2.6h-7.6M346.6 219.8h33.7M380.3 219.8v.2M296.3 239.6l-.1 3M305.3 221.7v17.9M305.3 220.2v1.4M309 239.6l-1.5 1v2"/>
<path d="M342.6 226.2l.8 .2M343 228.8l.3 .2M343 223.3l.3 .2M343.3 229l.3 .6M343.3 223.5l.3 .6M343.3 229a.8 .8 0 0 0-1.2 .1 .8 .8 0 0 0 .3 1.2 .8 .8 0 0 0 1.1-.3M343.3 223.5a.8 .8 0 0 0-1.2 .1 .8 .8 0 0 0 .3 1.2 .8 .8 0 0 0 1.1-.3M343.5 230l-.2 .3M343.5 224.5l-.6 .4M343.6 229.6l-.1 .4M343.6 224.1l-.1 .4M346.6 229.6a3.8 3.8 0 0 1-3.2 3.7"/>
<path d="M376.6 239.6l1.5 1v2M380.3 220.1v1.5M380.3 221.7v17.9M389.3 239.6l.1 3M280.3 243.6h17.2M280.3 243.6v1.8M280.3 243.6l1-1h123l1 1M280.3 245.4h125M284.3 240.6h117M284.3 240.6v2M284.3 240.6l1-1h115l1 1M297.5 243.6v2"/>
<path d="M298.2 242.6l-.7 1M299.8 243.6v1.8l.3 .2M299.8 243.6h86M300.5 242.6l-.7 1M385.1 242.6l.7 1M385.8 243.6v1.8l-.3 .2M387.4 242.6l.7 1M388.1 243.6h17.2M388.1 243.6v2M401.3 240.6v2M405.3 243.6v1.8M405.3 245.4l-.3 .2h-124.5l-.2-.2"/>
<circle cx="342.8" cy="227.1" r=".87"/>
</g>
<path d="M335.5 213.1l3.5 .6-3.5 .6z" fill="#606060"/>
<path d="M346.6 213.7l3.5-.6v1.2z" fill="none" stroke="#606060" stroke-width=".3"/>
<path d="M346.6 213.7l3.5-.6v1.2z" fill="#606060"/>
<path d="M298.7 219.6h6.9M299.8 216.1h1.2l-.6 3.5zM332 213.7h21.6M298.7 224.1h44.1" fill="none" stroke="#606060" stroke-width=".3"/>
<path d="M299.8 216.1h1.2l-.6 3.5z" fill="#606060"/>
<path d="M300.4 224.1l.6 3.5h-1.2z" fill="none" stroke="#606060" stroke-width=".3"/>
<path d="M300.4 224.1l.6 3.5h-1.2z" fill="#606060"/>
<path d="M300.4 212.6v7M354.4 202.1l-11.6 25M300.4 224.1v7" fill="none" stroke="#606060" stroke-width=".3"/>
<path d="M343.7 223.7l1.1 .5-2 2.9z" fill="#606060"/>
<path d="M342.8 229.6l-21.3 21.3M343.7 223.7l1.1 .5-2 2.9z" fill="none" stroke="#606060" stroke-width=".3"/>
<path d="M339.9 231.6l2.9-2-2.1 2.9z" fill="#606060"/>
<path d="M293.7 219.6h11.9M294.9 216.1h1.2l-.6 3.5zM293.7 227.1h49.1M339.9 231.6l2.9-2-2.1 2.9z" fill="none" stroke="#606060" stroke-width=".3"/>
<path d="M294.9 216.1h1.2l-.6 3.5z" fill="#606060"/>
<path d="M295.5 227.1l.6 3.5h-1.2z" fill="none" stroke="#606060" stroke-width=".3"/>
<path d="M295.5 227.1l.6 3.5h-1.2z" fill="#606060"/>
<path d="M288.2 219.6h17.4M289.3 216.1h1.2l-.6 3.5zM295.5 212.6v7.8M288.2 229.6h54.6M295.5 226.3v7.8" fill="none" stroke="#606060" stroke-width=".3"/>
<path d="M289.3 216.1h1.2l-.6 3.5z" fill="#606060"/>
<path d="M289.9 229.6l.6 3.5h-1.2z" fill="none" stroke="#606060" stroke-width=".3"/>
<path d="M289.9 229.6l.6 3.5h-1.2z" fill="#606060"/>
<path d="M289.9 212.6v9M342.8 215.8v1.8M342.8 219.4v1.7M289.9 227.6v9M342.8 222.9v14M342.8 238.6v1.8M342.8 229.6l8.5 22.1h5.2M344.2 233.2l1.8 3-1.1 .4zM342.8 242.1v7" fill="none" stroke="#606060" stroke-width=".3"/>
<path d="M344.2 233.2l1.8 3-1.1 .4z" fill="#606060"/>
<path d="M279.6 188.6h129.4v70.4h-129.4zM295.9 203.9h38" fill="none" stroke="#000" stroke-width=".3"/>
<text font-size="9.9" x="295.9" y="203.7">Pocket detail</text>
<g font-size="5.4" fill="#606060">
<text x="90.8" y="52.9">O 250</text>
<text x="90.8" y="63.4">O 234</text>
<text x="90.8" y="73.9">O 150</text>
<text x="84.5" y="84.4">O 140 +0.05</text>
<text x="91.9" y="94.9">O 90</text>
<text x="355.7" y="203.8">O3.5, 16 Deep, On each Side</text>
<text x="151.2" y="215.8">O6.5 Thru,</text>
<text x="151.2" y="221.1">O10.8 6.5 Deep (x4)</text>
</g>
<g font-size="4.9" fill="#606060">
<text x="238.2" y="78.1">52</text>
<text x="228.2" y="86.5">12</text>
<text x="241.2" y="86.3">40</text>
<text x="217.3" y="95.1">6</text>
<text x="170" y="116.4">2.035&quot;-40 TPI</text>
<text x="170" y="121.7">Imperial Thread Thru</text>
<text x="276.2" y="123.3">M4 Thru (x2 at 180vdegrees)</text>
<text x="19.6" y="157.6">6.5</text>
<text x="12.3" y="162.9">32</text>
<text x="240.9" y="165.4">41</text>
<text x="261" y="162.9">90</text>
<text x="14" y="176.4">33.75</text>
<text x="168.6" y="181.5">Reamed O4, 5 deep (x2)</text>
<text x="263.1" y="190.5">5.2</text>
<text x="354.8" y="215.4">15.25</text>
<text x="287.7" y="226.4">20</text>
<text x="293.2" y="225.1">15</text>
<text x="299.3" y="223.6">9</text>
<text x="93.8" y="236.6">115</text>
<text x="93.8" y="253.9">150</text>
<text x="290" y="252.6">M4, 21 deep (x2)</text>
<text x="290" y="257.9">On each Side</text>
<text x="357.7" y="253.4">R 7.625</text>
</g>
<g font-size="4.6">
<text x="284" y="9.6">Rev. No.</text>
<text x="340.6" y="9.9">Changes Made</text>
<text x="10.2" y="15.7">Dimensions in mm unless otherwise specified</text>
<text x="354.1" y="265.7">Date of Issue:21/06/2023</text>
<text x="12.3" y="273.1">Project Name:</text>
<text x="41.9" y="273.7">Open Source OpenFrame Draft.dft</text>
<text x="129.8" y="273.4">Sheet 6 OF 27</text>
<text x="354.4" y="271.4">Drawn by: C.Hollick</text>
<text x="41.9" y="281.9">OF-LL-BP</text>
<text x="354.1" y="276.9">Checked by:</text>
<text x="11.9" y="282.7">Name of Part:</text>
<text x="130.2" y="282.6">Material / Grade:</text>
<text x="248" y="282.2">Post Treatment:</text>
<text x="354.2" y="282.2">Revision Number:3.0</text>
</g>
<text font-size="4.6" fill="#f00" x="10.5" y="21.9">Tolerances equal +/- 0.05mm</text>
<g font-size="4.6" fill="#606060">
<text x="289" y="18.6">3.0</text>
<text x="304.1" y="18.6">Clamp cutout added on OD</text>
<text x="165.1" y="282.6">Aluminium HE30</text>
</g>
<text font-size="4" fill="#606060" x="278.2" y="282.3">Black Anodised, Glass Bead &amp; Brightened</text>
</svg>
